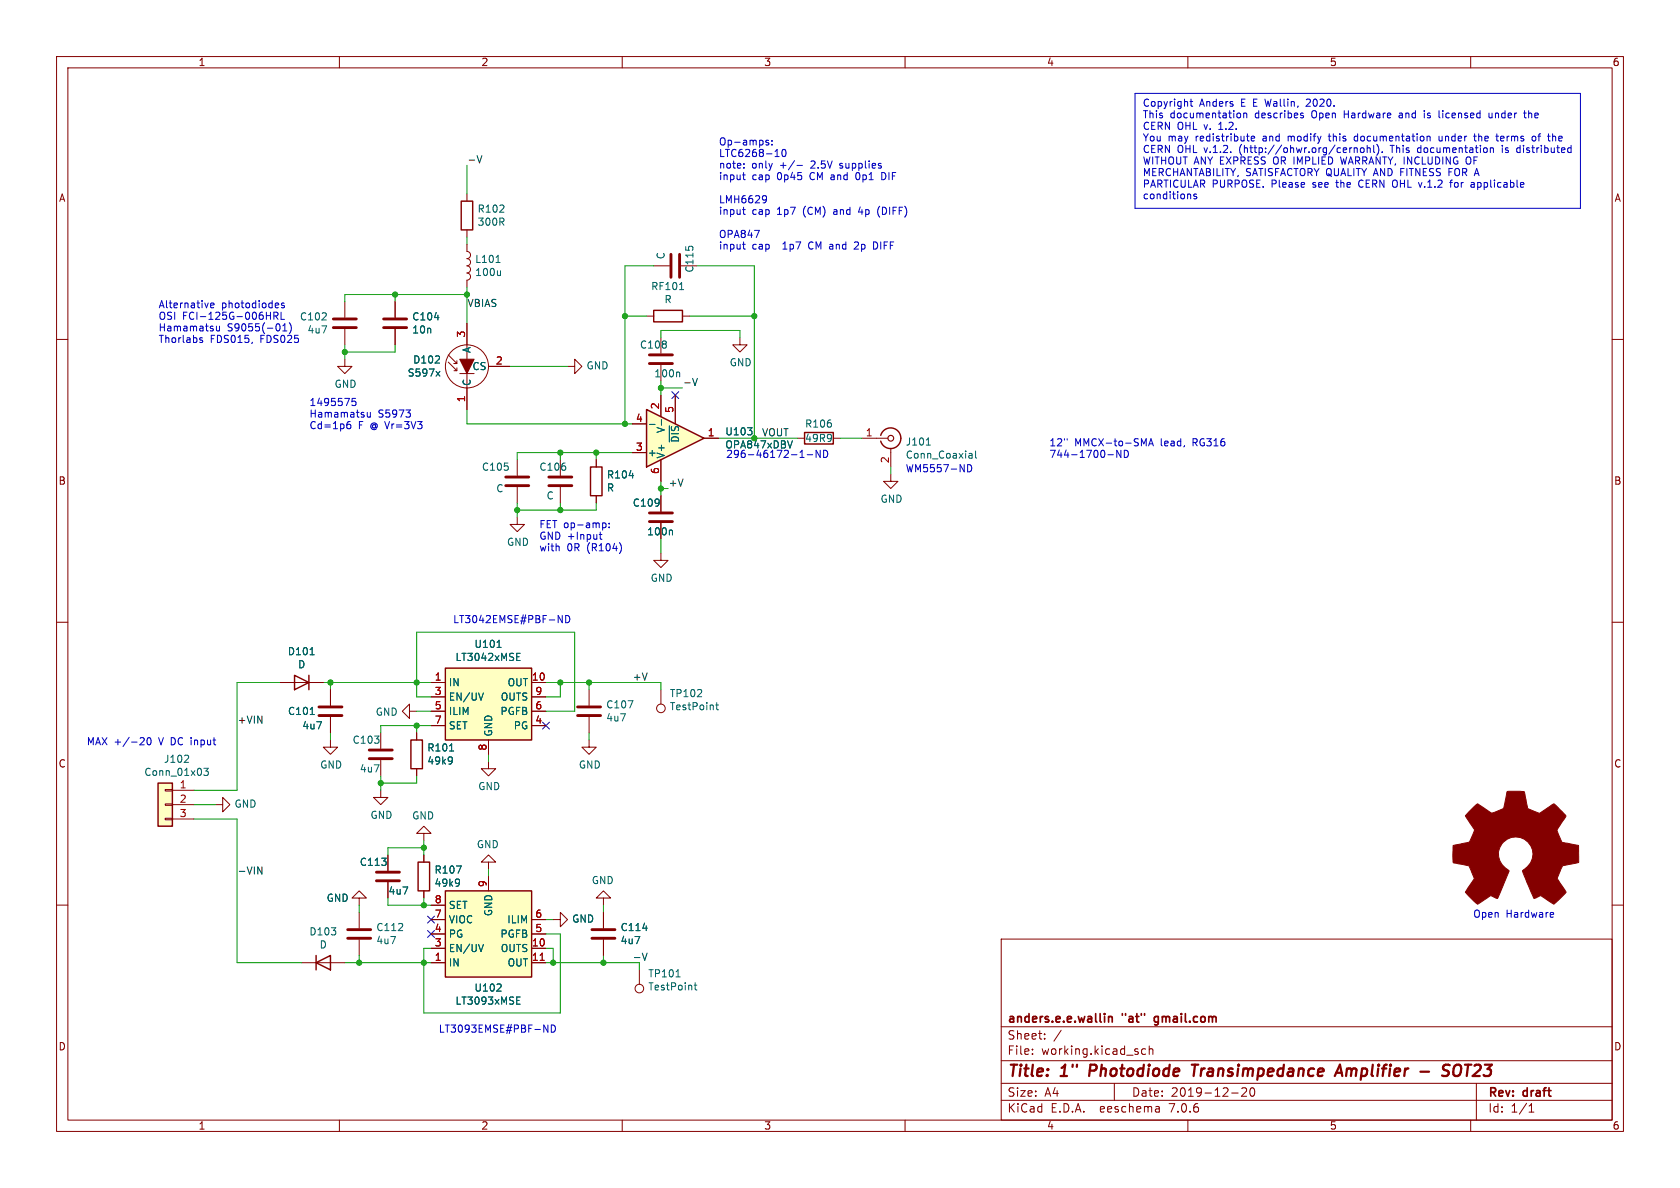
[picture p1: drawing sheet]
<svg xmlns="http://www.w3.org/2000/svg" width="297mm" height="210mm" viewBox="0 0 297 210" stroke-linecap="round" stroke-linejoin="round" font-family="sans-serif">
<g fill="none" stroke="#840000" stroke-width=".18">
<path d="M10 10h277v190h-277zM12 12h273v186h-273zM60 10v2M110 10v2M160 10v2M210 10v2M260 10v2M82.5 34.3v1.3M10 60h2M82.5 40.6v1.3M285 60h2M116.8 97.8v1.3h1.3l-1.3 1.2-1.2-1.2h1.2"/>
<path d="M116.8 87.6v2.8M116.8 92.5v2.8M10 110h2M285 110h2M29.2 139.6h1.3v.2h-1.3zM30.5 139.7h3.8M10 160h2M29.2 144.7h1.3v.2h-1.3zM29.2 142.1h1.3v.3h-1.3zM30.5 142.2h3.8M30.5 144.8h3.8M285 160h2"/>
<path d="M63.5 161.3v2.8M63.5 166.1v2.8M177 166h108v32h-108zM60 198v2M110 198v2M160 198v2M177 194.5h108M177 191.5h108M177 187.5h108M177 181.5h108M182.5 186.3v.1M182.5 185.5v.1"/>
<path d="M184.7 183.6v.1M184.7 182.8v.1M187.6 182.1l-1.3 2M197 191.5v3M202.5 185.5l-.4-.1-.3 .3v.4l.2 .2h.5M203.2 185.5l.2-.1 .3 .1 .1 .9M203.2 184.9v1.5M204.9 195.7l.1 .9M205 196.5l-.2 .1M205 196h-.2M210 198v2M217.7 193.2h1.2"/>
<path d="M220.3 192.4v.5l-.8 .9h.9M221.1 192.4a.81 .81 0 0 0 .4 1.4l.2-.1 .1-.5-.1-.8M260 198v2M261 191.5v6.5M270.3 196.6h.9M270.3 195.5l.4-.4v1.5"/>
</g>
<path d="M192.8 188.2l-.3 2M210.7 188.2h1.1M211.3 188.2l-.3 2M236 190.2l.9-2 .4 2M236.2 189.6h1M251.1 189.4h1.5M256.3 188.3a.85 .85 0 0 0-1.1 .1l-.1 .2 .1 .4M257.1 188.5a.69 .69 0 0 1 1.2 0 1.47 1.47 0 0 1-.6 1.7l-.6-.1a1.5 1.5 0 0 1 0-1.6z" fill="none" stroke="#840000" stroke-width=".4"/>
<path d="M195.3 179.2v.1M196 179.7v1M196 179.8l.2-.1 .4 .1v.9M204.1 179.8v.7" fill="none" stroke="#840000" stroke-width=".3"/>
<path d="M260.1 143.1l1.1-1 2.4 1.6a4.7 4.7 0 0 0 2.2-.8l.6-3h2.9a.92 .92 0 0 1 .4 1l.4 2 2.1 .9 2.4-1.7a.97 .97 0 0 1 .8 .6l1.4 1.6-1.5 2.3v.2l.2 .6 .6 1.5 3 .6v3l-2.8 .5-1 2.3 1.6 2.4-1.5 1.6a.81 .81 0 0 1-.8 .5l-2.2-1.5-1.2 .5-2.1-4.9a3.1 3.1 0 0 0 1.8-3.4 3.1 3.1 0 0 0-2.9-2.5 3.1 3.1 0 0 0-3 2.4 3.1 3.1 0 0 0 1.7 3.4l.1 .1-2.1 4.9-1-.4a3.5 3.5 0 0 0-1.7 .9l-.8 .5-2.1-2a.93 .93 0 0 1 .4-.9l1.2-1.6-.9-2.1a3.7 3.7 0 0 0-1.9-.5l-1-.3v-2.8a.87 .87 0 0 1 .9-.3l2-.5 .6-1.3a.82 .82 0 0 0 0-1.2l-1.3-2.1z" fill="#840000" stroke="#840000" stroke-width=".18"/>
<path d="M81.5 35.6h2.1v5h-2.1zM27.9 138.4h2.6v7.7h-2.6z" fill="none" stroke="#840000" stroke-width=".25"/>
<path d="M114.8 92.2h4.1M114.8 90.7h4.1M61.5 165.9h4M61.5 164.3h4" fill="none" stroke="#840000" stroke-width=".51"/>
<path d="M118.7 93.7l.2 .2v.7M33.2 133.6l.1 .1v.3l-.7 .8h.7M36 135.8h.8l-.4 .5 .4 .1v.6l-.2 .1-.6-.1" fill="none" stroke="#006464" stroke-width=".18"/>
<path d="M27.9 138.4h2.6v7.7h-2.6z" fill="#ffffc2" stroke="#ffffc2" stroke-width=".18"/>
<path d="M114.3 72.4l10.2 5.1-10.2 5.1z" fill="#ffffc2"/>
<g fill="none" stroke="#840000" stroke-width=".25">
<path d="M115.6 54.9h5v2h-5zM114.3 72.4l10.2 5.1-10.2 5.1zM142.2 76.5h5.1v2h-5.1zM155.7 77a1.81 1.81 0 0 1 2.8-1 1.81 1.81 0 0 1 0 2.9 1.81 1.81 0 0 1-2.8-.9M104.4 82.6h2v5h-2zM52.1 119.4l2.5 1.3-2.5 1.2zM54.6 119.4v2.5M78.7 118.1h15.3v12.7h-15.3zM72.6 130.8h2.1v5.1h-2.1zM73.9 152.4h2v5.1h-2zM78.7 157.5h15.3v15.2h-15.3zM55.9 170.2l2.5-1.3v2.6z"/>
<path d="M55.9 168.9v2.6"/>
</g>
<g fill="none" stroke="#840000" stroke-width=".18">
<path d="M61 53.3v2.8M61 58.2v2.8M69.8 53.3v2.8M69.8 58.2v2.8M82.5 43.2v1.3a.64 .64 0 0 1 .7 .6 .64 .64 0 0 1-.7 .6 .64 .64 0 0 1 .7 .7 .64 .64 0 0 1-.7 .6 .64 .64 0 0 1 .7 .6 .64 .64 0 0 1-.7 .7 .64 .64 0 0 1 .7 .6 .64 .64 0 0 1-.7 .6v1.3M82.5 57.2v6.3M114.3 55.9h1.3M115.6 47h2.8M116.8 59.7v2.8M120.4 47h2.8M120.6 55.9h1.3M130.8 59.7v1.3h1.3l-1.3 1.2-1.3-1.2h1.3"/>
<path d="M61 63.5v1.3h1.2l-1.2 1.2-1.3-1.2h1.3M79.2 64l1.6 1.5h-.5M79.2 62.7l1.6 1.6h-.5h.5v-.5M80.8 65v.5M81.3 66h2.5M82.5 66v6.4M86.4 64.8h3.8M100.3 64.8h1.3v-1.3l1.3 1.3-1.3 1.2v-1.2M111.8 74.9h2.5M116.8 64.5v2.8M116.8 69.9v3.8M119.4 69.9v5"/>
<path d="M124.5 77.5h2.5M141 77.5h1.2M147.3 77.5h1.3M152.4 77.5h4.6M157.5 79.2v3.4M91.4 91.4v1.3h1.3l-1.3 1.3-1.2-1.3h1.2M91.4 81.3v2.8M91.4 86.1v2.8M99.1 81.3v2.8M99.1 86.1v2.8M105.4 81.3v1.3M105.4 87.6v1.3"/>
<path d="M111.8 80h2.5M116.8 81.3v3.8M116.8 87.6v2.8M116.8 92.5v2.8M157.5 83.8v1.3h1.2l-1.2 1.3-1.3-1.3h1.3M49.5 120.7h7.6M58.4 130.8v1.3h1.3l-1.3 1.3-1.3-1.3h1.3M58.4 121.9v2.8M58.4 126.7v2.8M67.3 139.7v1.3h1.3l-1.3 1.2-1.3-1.2h1.3M67.3 129.5v2.8M67.3 134.4v2.8"/>
<path d="M72.4 125.7v-1.2l-1.3 1.2 1.3 1.3v-1.3h1.3M73.7 129.5v1.3M73.7 135.9v1.3M76.2 120.7h2.5M76.2 123.2h2.5M76.2 128.3h2.5M76.2 125.7h2.5M86.4 134.6v1.3h1.2l-1.2 1.3-1.3-1.3h1.3M86.4 130.8v2.6M94 120.7h2.5M94 123.2h2.5M94 128.3h2.5"/>
<path d="M94 125.7h2.5M104.1 130.8v1.3h1.3l-1.3 1.3-1.2-1.3h1.2M104.1 121.9v2.8M104.1 126.7v2.8M116.8 121.9v2.6M38.1 142.2h1.3v-1.2l1.2 1.2-1.2 1.3v-1.3M63.5 158.8h1.3l-1.3-1.3-1.3 1.3h1.3v1.2M68.6 151.1v2.8M68.6 156v2.8M74.9 147.3h1.3l-1.3-1.2-1.2 1.2h1.2v1.3M74.9 151.1v1.3M74.9 157.5v1.3"/>
<path d="M86.4 152.4h1.2l-1.2-1.3-1.3 1.3h1.3v1.3M86.4 154.9v2.6M106.7 158.8h1.2l-1.2-1.3-1.3 1.3h1.3v1.2M53.3 170.2h7.7M76.2 170.2h2.5M76.2 167.6h2.5M76.2 165.1h2.5M76.2 162.6h2.5M76.2 160h2.5M94 170.2h2.5M94 167.6h2.5M94 165.1h2.5"/>
<path d="M94 162.6h2.5M97.8 162.6h1.3v-1.3l1.2 1.3-1.2 1.2v-1.2M106.7 161.3v2.8M106.7 166.1v2.8M113 171.5v2.5"/>
<circle cx="82.5" cy="64.8" r="3.8"/>
<circle cx="116.8" cy="125.2" r=".76"/>
<circle cx="113" cy="174.8" r=".76"/>
</g>
<g fill="none" stroke="#006464" stroke-width=".18">
<path d="M76.8 56.1h.8M87.7 46.4h.7M88.5 47.9v.8M88.5 48.6l-.2 .1M120.1 51.2h.8M77.1 65.6l.7 .9M77.8 65.6l-.7 .9M114.8 75h1M116.9 74.2v1M118.3 75.3v2.8M120 65.8l.2 .2v.6M132.2 75.6h.7l-.4 .5"/>
<path d="M132.9 76.2v.6M140.1 77.9l-.4 1.3M163.8 78.7h.7M172.5 79.7v1.1l.1 .2M111.2 84.1h.8M118.7 93.7l.2 .2v.7M171.4 80.1l.4 .1 .1 .8M171.9 80.9l-.5 .1M171.9 80.5h-.5M54.8 115.7h.7M87.9 114.4h.7M91.3 116.1h.5"/>
<path d="M91.3 116.8h.7M91.3 115.5h.7M54.8 126.3h.8M79.5 132.8h.7M79.7 133.8l.2 .1a1.07 1.07 0 0 1-.1 1.1M80 134.3l-.3 .3M85.5 122.5l-.5 1.3M111 123.9h.9l-.6 1.2M126.5 124.6h.5M126.7 124.2v1.1l.3 .2M80.7 153.1h.8l-.5 1.3M81 155.4l.2 .1a1.07 1.07 0 0 1-.1 1"/>
<path d="M81.2 155.9l-.2 .3M85.5 166.9l-.5 1.3M87.8 175.2h.8M88.5 174.1v.4M91.3 176.9h.5M91.3 177.5h.7M91.3 176.2h.7M113.6 164.1h.8M119.5 172.7h.7M122.7 174.2h.5M122.9 173.7v1.1l.3 .2"/>
</g>
<g fill="none" stroke="#840000" stroke-width=".51">
<path d="M58.9 57.9h4.1M58.9 56.4h4.1M67.8 57.9h4.1M67.8 56.4h4.1M118.6 45v4M120.1 45v4M114.8 64.3h4.1M114.8 62.7h4.1M89.4 85.9h4.1M89.4 84.3h4.1M97 85.9h4.1M97 84.3h4.1"/>
<path d="M56.4 126.5h4.1M56.4 125h4.1M65.3 134.1h4M65.3 132.6h4M102.1 126.5h4.1M102.1 125h4.1M66.5 155.7h4.1M66.5 154.2h4.1M104.6 165.9h4.1M104.6 164.3h4.1"/>
</g>
<g fill="#ffffc2" stroke="#ffffc2" stroke-width=".18">
<path d="M78.7 157.5h15.3v15.2h-15.3z"/>
<path d="M78.7 118.1h15.3v12.7h-15.3z"/>
</g>
<path d="M95.5 169.8h.7" fill="none" stroke="#a90000" stroke-width=".18"/>
<circle cx="157.5" cy="77.5" r=".51" fill="none" stroke="#840000" stroke-width=".2"/>
<path d="M81.3 63.5h2.5l-1.3 2.5z" fill="#840000" stroke="#840000" stroke-width=".18"/>
<path d="M85.2 27.5l-.4 1.3M123.3 66.9l-.4 1.3M45.6 153.2l.7 1.3v-1.3M114.4 168.5l-.4 1.3" fill="none" stroke="#0f0f0f" stroke-width=".18"/>
<g fill="none" stroke="#0000c2" stroke-width=".18">
<path d="M200.7 16.5h78.7v20.3h-78.7zM210.4 17.9h.5M210.6 17.5v1.1l.3 .2M218.9 20h.3l.1 .2v.5l-.4 .1M219.9 20v.8M230.1 20h.3M231.1 17.5l-.2 .1M231.6 18.1l-.7 .7h.8M247.5 20h-.1M251.8 19.6v.1M251.8 20v.8M263.2 20l.1 .8h.3l.2-.1"/>
<path d="M263.8 20v.8M269.3 20h.5M270.2 19.6v1.2M270.4 20l-.2 .1M131.3 30.9h.5M131.3 37.1h.5M131.5 30.5v1.1l.3 .2M131.5 36.6v1.1l.3 .2M131.5 29.6v.1M131.5 28.9v.2M135 34.6l.4 .1a.84 .84 0 0 1-.3 1.2M135.5 35.1l-.2 .3h-.3"/>
<path d="M135.9 24.8h-.3l-.2 .2v.2l.5 .1v.3h-.5M136.5 25.5v.1M136.5 24.8v.2M137 27.7h.7M138.3 26.5l.2-.1a.68 .68 0 0 1 .5 .6 .68 .68 0 0 1-.5 .7l-.2-.1-.1-.4zM140.9 29.2h1M151.4 30.7l-.1 .6 .2 .4M152.1 36.6l-.3 .9h.8M155.5 36.5a1.46 1.46 0 0 0 0 1.9M156.4 30.6l-.5-.1v1.3l.5-.1M210.4 34.4l.1 .7M211.5 34.4l-.3-.1-.2 .2 .1 .2 .4 .1v.3h-.5"/>
<path d="M219.9 20.1l.2-.1h.3v.8M220.4 24.1h.4M220.7 24.9h.1M221.2 24.5l.6-.1-.1-.3h-.3l-.2 .2 .1 .6h.4M230.1 20.4l.3 .1 .1 .2-.2 .1h-.3M234.8 24.1h.5M235 23.7v1.2M237 27.7l.3 1.3M239.4 26.1v.9M239.4 26.2l.2-.1 .3 .1v.8M239.9 24.1h-.3l-.2 .2 .1 .5 .4 .1M240.3 32l-.1 .6 .2 .4"/>
<path d="M240.6 26.2l.1-.1 .4 .1 .1 .5-.2 .2-.3 .1-.1-.2zM241.7 26.2l.2-.1 .3 .1v.8M241.7 25.7v1.3M242.9 25.7v1.1l.1 .2M243.5 25.6a1.49 1.49 0 0 1 0 1.8M244.4 26.8v.2M247.5 20.3l-.2 .2 .2 .3M250.7 26.2l-.1 .2 .1 .5M252.3 24.1h.5v.8M254.4 20.7l.2 .1M254.4 24.1l.1 .8h.3l.1-.1M256.2 30.4h.4"/>
<path d="M256.2 29.8v1.3M256.3 32.3h.5M256.6 31.8l-.1 .2v1.1M259.2 28.8l.5 .2M259.5 27.7l-.3 .2M260.2 32.3h.2l.2 .1v.7M260.5 24.1h.5M260.6 33l-.4 .1M260.6 32.6h-.4M260.7 23.7v1l.3 .2M263.5 26.2l.2-.1 .3 .1v.8M263.5 26.1v.9"/>
<path d="M264.4 24.1h.5M264.8 24.9h.1M265.5 24.1l-.2 .2v.4l.2 .2M265.6 25.7v.1M265.6 26.1v.9M265.9 24.4l-.6 .1M268.2 26.8l.2 .2 .3-.1M268.7 26.2l-.3-.1-.2 .1M269.6 20.8h.2M271 24.1h.3l.2 .2-.1 .6h-.4M271.9 24.1h.5M274.5 24.1h.3l.2 .2"/>
<path d="M35.4 59.8h.4M37.2 54l.6-.1v-.3h-.4l-.2 .1 .1 .7h.5M38.3 57.7v.7l.3 .1 .2-.1M38.8 57.7v.8M47.1 55.8h.7M47.8 55.2v1.3M48.4 55.2v1.3M48.7 55.9l.4 .6M49.1 55.4l-.1 .4-.6 .1M49.7 55.2v1.3h.6M50 58.5h.7M50 57.6l.4-.4v1.3"/>
<path d="M50.2 53.6h-.3l-.1 .1v.2l.4 .1v.4h-.4M51.1 57.1a1.47 1.47 0 0 1 .1 1.8M131.3 43.2h.5M131.5 42.8v1.1l.3 .1M151.5 42.8l-.5 .1M151.7 43.3l-.7 .7h.8M154.4 42.8l.6 .1M155 43.9l-.6 .1M35.4 60.1l.4 .1v.2l-.1 .1h-.4M44.6 60.5l-.1 .2M61.4 75.1l.4-.1 .2 .2-.1 .5-.4 .1-.1-.1M61.7 74.5l-.3 .3"/>
<path d="M62.9 70.4h-.6l-.1 .6 .2-.1 .4 .1 .1 .2v.4l-.2 .1-.5-.1M64.9 72.9l.1 .8h.3l.2-.1M65.5 72.9v.8M71.8 72.5h.8l-.5 .5M72.5 73.1v.5M145 79.6v1.3l-.7-1.3v1.3M145.6 79.6a.64 .64 0 0 1 .7 .6 .64 .64 0 0 1-.7 .7zM188.7 77.6v.2M198.2 79.6v1.3l-.8-1.3v1.3M198.8 79.6v1.3a.66 .66 0 0 0 .7-.5 .66 .66 0 0 0-.4-.8M202.2 78.5l.4-.9v1.2M203.1 78.8l.4-1.2 .4 1.2"/>
<path d="M203.2 78.5h.6M105.9 94.5h.5M106.1 94.1v1.1l.3 .1M106.5 92.5l.4-.1 .2 .3-.1 .5h-.5M107.7 93.2v.1M107.7 92.5v.1M109.7 96.3l.2 .5-.2 .7M141.4 80.9h.8M142.7 80.4h1M171.1 82.1a.64 .64 0 0 1 .7 .7 .64 .64 0 0 1-.7 .6zM195.9 80.4h.9M98.7 108.8l.7 1.3v-1.3"/>
<path d="M100 108.8a.64 .64 0 0 1 .7 .6 .64 .64 0 0 1-.7 .7zM24.8 130.5l.5-.1 .2 .4-.8 .9h.8M26.2 130.5l.1-.1a.68 .68 0 0 1 .4 .6 .68 .68 0 0 1-.4 .7 .84 .84 0 0 1-.1-1.2zM274.2 161.3l.4 .1 .1 .2-.6 .1M274.6 162.1h-.4M96.1 181.2l.8 1.3v-1.3M97.5 181.2a.64 .64 0 0 1 .7 .6 .64 .64 0 0 1-.7 .7z"/>
</g>
<g fill="none" stroke="#009600" stroke-width=".18">
<path d="M82.5 29.2v5.1M69.8 52.1v1.2M82.5 41.9v1.3M82.5 50.8v6.4M82.5 52.1h-21.5v1.2M110.5 55.9h3.8M115.6 47h-5.1v27.9M116.8 59.7v-1.3h14v1.3M121.9 55.9h11.4M123.2 47h10.1v30.5M61 61v2.5M69.8 61v1.2h-8.8"/>
<path d="M82.5 72.4v2.5h29.3M90.2 64.8h10.1M116.8 67.3v2.6M116.8 68.6h3.8M127 77.5h14M148.6 77.5h3.8M91.4 88.9v2.5M99.1 80v1.3M99.1 88.9v1.3M105.4 88.9v1.3h-14M105.4 80v1.3M111.8 80h-20.4v1.3"/>
<path d="M116.8 85.1v2.5M116.8 95.3v2.5M116.8 86.4h1.3M157.5 82.6v1.2M49.5 120.7h-7.6v19h-7.6M57.1 120.7h19.1M58.4 120.7v1.2M58.4 129.5v1.3M67.3 137.2v2.5M73.7 128.3v1.2M73.7 137.2v1.2h-6.4M73.7 125.7h2.5"/>
<path d="M76.2 123.2h-2.5v-11.4h27.9v13.9h-5.1M76.2 128.3h-8.9v1.2M86.4 133.4v1.2M96.5 120.7h20.3v1.2M99.1 120.7v2.5h-2.6M104.1 120.7v1.2M104.1 129.5v1.3M34.3 144.8h7.6v25.4h11.4M34.3 142.2h3.8M68.6 158.8v1.2h7.6M74.9 148.6v2.5M74.9 158.8v1.2"/>
<path d="M74.9 149.9h-6.3v1.2M86.4 153.7v1.2M61 170.2h15.2M63.5 160v1.3M63.5 168.9v1.3M96.5 165.1h2.6v14h-24.2v-11.5h1.3M96.5 170.2h16.5v1.3M96.5 167.6h1.3v2.6M96.5 162.6h1.3M106.7 160v1.3M106.7 168.9v1.3"/>
</g>
<path d="M118.8 69.2l1.2 1.3M120 69.2l-1.2 1.3M95.9 127.7l1.2 1.2M97.1 127.7l-1.2 1.2M75.6 164.5l1.2 1.2M75.6 162l1.2 1.2M76.8 164.5l-1.2 1.2M76.8 162l-1.2 1.2" fill="none" stroke="#000084" stroke-width=".18"/>
<g fill="#009600" stroke="#009600" stroke-width=".18">
<circle cx="99.1" cy="120.7" r=".46"/>
<circle cx="91.4" cy="90.2" r=".46"/>
<circle cx="104.1" cy="120.7" r=".46"/>
<circle cx="116.8" cy="68.6" r=".46"/>
<circle cx="110.5" cy="74.9" r=".46"/>
<circle cx="133.3" cy="55.9" r=".46"/>
<circle cx="133.3" cy="77.5" r=".46"/>
<circle cx="74.9" cy="160" r=".46"/>
<circle cx="67.3" cy="138.4" r=".46"/>
<circle cx="63.5" cy="170.2" r=".46"/>
<circle cx="74.9" cy="170.2" r=".46"/>
<circle cx="99.1" cy="90.2" r=".46"/>
<circle cx="82.5" cy="52.1" r=".46"/>
<circle cx="116.8" cy="86.4" r=".46"/>
<circle cx="99.1" cy="80" r=".46"/>
<circle cx="105.4" cy="80" r=".46"/>
<circle cx="110.5" cy="55.9" r=".46"/>
<circle cx="69.8" cy="52.1" r=".46"/>
<circle cx="61" cy="62.2" r=".46"/>
<circle cx="73.7" cy="120.7" r=".46"/>
<circle cx="58.4" cy="120.7" r=".46"/>
<circle cx="73.7" cy="128.3" r=".46"/>
<circle cx="106.7" cy="170.2" r=".46"/>
<circle cx="74.9" cy="149.9" r=".46"/>
<circle cx="97.8" cy="170.2" r=".46"/>
</g>
<g font-size="2.8" fill="#840000">
<text x="178" y="190.9">Title:</text>
<text x="187.7" y="190.9">1&quot;</text>
<text x="193.4" y="190.9">Photodiode</text>
<text x="212.4" y="190.9">Transimpedance</text>
<text x="238.7" y="190.9">Amplifier</text>
<text x="254.3" y="190.9">-</text>
<text x="259.1" y="190.9">SOT23</text>
</g>
<g font-size="2.1" fill="#840000">
<text x="178" y="184">Sheet:</text>
<text x="178" y="181.2">anders.e.e.wallin</text>
<text x="198.5" y="181.2">&quot;at&quot;</text>
<text x="204.8" y="181.2">gmail.com</text>
<text x="178" y="186.7">File:</text>
<text x="184.1" y="186.7">working.kicad_sch</text>
<text x="178" y="196.9">KiCad</text>
<text x="178" y="194.1">Size:</text>
<text x="184.7" y="194.1">A4</text>
<text x="185.7" y="196.9">E.D.A.</text>
<text x="194.6" y="196.9">eeschema</text>
<text x="200" y="194.1">Date:</text>
<text x="207" y="196.9">7.0.6</text>
<text x="207" y="194.1">2019-12-20</text>
<text x="263" y="194.3">Rev:</text>
<text x="263" y="196.9">Id:</text>
<text x="267.1" y="196.9">1/1</text>
<text x="269.4" y="194.3">draft</text>
</g>
<g font-size="1.8" fill="#840000">
<text x="35" y="11.9">1</text>
<text x="85" y="11.9">2</text>
<text x="135" y="11.9">3</text>
<text x="185" y="11.9">4</text>
<text x="235" y="11.9">5</text>
<text x="285" y="11.9">6</text>
<text x="10.3" y="35.9">A</text>
<text x="285.3" y="35.9">A</text>
<text x="10.3" y="85.9">B</text>
<text x="285.3" y="85.9">B</text>
<text x="10.3" y="135.9">C</text>
<text x="285.3" y="135.9">C</text>
<text x="10.3" y="185.9">D</text>
<text x="285.3" y="185.9">D</text>
<text x="35" y="199.9">1</text>
<text x="85" y="199.9">2</text>
<text x="135" y="199.9">3</text>
<text x="185" y="199.9">4</text>
<text x="235" y="199.9">5</text>
<text x="285" y="199.9">6</text>
</g>
<g font-size="1.8" fill="#0000c2">
<text x="201.9" y="19">Copyright</text>
<text x="201.9" y="21">This</text>
<text x="201.9" y="23">CERN OHL v.</text>
<text x="206.9" y="21">documentation</text>
<text x="212.1" y="19">Anders</text>
<text x="215.7" y="23">1.2.</text>
<text x="219.5" y="19">E E Wallin,</text>
<text x="222" y="21">describes</text>
<text x="231.6" y="19">2020.</text>
<text x="232.2" y="21">Open</text>
<text x="238.1" y="21">Hardware</text>
<text x="248" y="21">and</text>
<text x="252.6" y="21">is</text>
<text x="255.4" y="21">licensed</text>
<text x="264.5" y="21">under</text>
<text x="270.9" y="21">the</text>
<text x="127" y="25.8">Op-amps:</text>
<text x="127" y="27.8">LTC6268-10</text>
<text x="127" y="29.9">note:</text>
<text x="132.9" y="29.9">only</text>
<text x="138" y="29.9">+/-</text>
<text x="143.6" y="29.9">2.5V</text>
<text x="148.9" y="29.9">supplies</text>
<text x="201.9" y="25.1">You</text>
<text x="201.9" y="27.1">CERN OHL v.1.2.</text>
<text x="201.9" y="29.2">WITHOUT ANY EXPRESS</text>
<text x="206.5" y="25.1">may</text>
<text x="211.5" y="25.1">redistribute</text>
<text x="219.4" y="27.1">(http://ohwr.org/cernohl).</text>
<text x="223.5" y="25.1">and</text>
<text x="225.4" y="29.2">OR IMPLIED</text>
<text x="228.1" y="25.1">modify</text>
<text x="235.6" y="25.1">this</text>
<text x="237.7" y="29.2">WARRANTY, INCLUDING</text>
<text x="240.3" y="25.1">documentation</text>
<text x="246.3" y="27.1">This</text>
<text x="251.3" y="27.1">documentation</text>
<text x="255.4" y="25.1">under</text>
<text x="260.3" y="29.2">OF</text>
<text x="261.9" y="25.1">the</text>
<text x="266" y="25.1">terms</text>
<text x="266.4" y="27.1">is</text>
<text x="269.2" y="27.1">distributed</text>
<text x="272.5" y="25.1">of</text>
<text x="275.6" y="25.1">the</text>
<text x="127" y="31.9">input</text>
<text x="132.9" y="31.9">cap</text>
<text x="137.5" y="31.9">0p45</text>
<text x="143.5" y="31.9">CM and</text>
<text x="152" y="31.9">0p1</text>
<text x="156.7" y="31.9">DIF</text>
<text x="201.9" y="31.2">MERCHANTABILITY, SATISFACTORY QUALITY AND FITNESS</text>
<text x="201.9" y="33.3">PARTICULAR PURPOSE.</text>
<text x="201.9" y="35.3">conditions</text>
<text x="224.9" y="33.3">Please</text>
<text x="232.4" y="33.3">see</text>
<text x="236.7" y="33.3">the</text>
<text x="240.9" y="33.3">CERN OHL v.1.2</text>
<text x="256.8" y="31.2">FOR A</text>
<text x="257.7" y="33.3">for</text>
<text x="261.5" y="33.3">applicable</text>
<text x="127" y="36">LMH6629</text>
<text x="127" y="38.1">input</text>
<text x="132.9" y="38.1">cap</text>
<text x="137.5" y="38.1">1p7</text>
<text x="142.2" y="38.1">(CM)</text>
<text x="147.8" y="38.1">and</text>
<text x="152.4" y="38.1">4p</text>
<text x="156" y="38.1">(DIFF)</text>
<text x="127" y="42.2">OPA847</text>
<text x="127" y="44.2">input</text>
<text x="132.9" y="44.2">cap</text>
<text x="138.7" y="44.2">1p7</text>
<text x="143.4" y="44.2">CM and</text>
<text x="151.9" y="44.2">2p</text>
<text x="155.5" y="44.2">DIFF</text>
<text x="27.9" y="54.6">Alternative</text>
<text x="27.9" y="56.6">OSI</text>
<text x="27.9" y="58.7">Hamamatsu</text>
<text x="32.3" y="56.6">FCI-125G-006HRL</text>
<text x="39.1" y="54.6">photodiodes</text>
<text x="40.2" y="58.7">S9055(-01)</text>
<text x="27.9" y="60.7">Thorlabs</text>
<text x="37.2" y="60.7">FDS015,</text>
<text x="46.1" y="60.7">FDS025</text>
<text x="54.6" y="71.9">1495575</text>
<text x="54.6" y="73.9">Hamamatsu</text>
<text x="54.6" y="76">Cd=1p6</text>
<text x="63.3" y="76">F @ Vr=3V3</text>
<text x="66.8" y="73.9">S5973</text>
<text x="128.3" y="81">296-46172-1-ND</text>
<text x="160" y="83.6">WM5557-ND</text>
<text x="185.4" y="79">12&quot;</text>
<text x="185.4" y="81">744-1700-ND</text>
<text x="190" y="79">MMCX-to-SMA</text>
<text x="205.3" y="79">lead,</text>
<text x="211.1" y="79">RG316</text>
<text x="95.2" y="93.5">FET op-amp:</text>
<text x="95.2" y="95.5">GND +Input</text>
<text x="95.2" y="97.5">with</text>
<text x="100.2" y="97.5">0R</text>
<text x="103.9" y="97.5">(R104)</text>
<text x="80" y="110.2">LT3042EMSE#PBF-ND</text>
<text x="15.2" y="131.8">MAX +/-20</text>
<text x="28.2" y="131.8">V DC input</text>
<text x="260.3" y="162.3">Open</text>
<text x="266.2" y="162.3">Hardware</text>
<text x="77.5" y="182.6">LT3093EMSE#PBF-ND</text>
</g>
<g font-size="1.8" fill="#0f0f0f">
<text x="82.5" y="28.9">-V</text>
<text x="82.5" y="54.3">VBIAS</text>
<text x="120.6" y="68.3">-V</text>
<text x="134.6" y="77.2">VOUT</text>
<text x="118.1" y="86.1">+V</text>
<text x="111.8" y="120.4">+V</text>
<text x="41.9" y="128">+VIN</text>
<text x="41.9" y="154.7">-VIN</text>
<text x="111.8" y="169.9">-V</text>
</g>
<g font-size="1.8" fill="#006464">
<text x="84.3" y="37.8">R102</text>
<text x="84.3" y="40.1">300R</text>
<text x="83.9" y="46.7">L101</text>
<text x="117.7" y="45.9" transform="rotate(-90 117.7 45.9)">C</text>
<text x="83.9" y="49">100u</text>
<text x="115" y="51.5">RF101</text>
<text x="117.4" y="53.8">R</text>
<text x="122.8" y="48.3" transform="rotate(-90 122.8 48.3)">C115</text>
<text x="52.9" y="56.8">C102</text>
<text x="54.3" y="59.2">4u7</text>
<text x="72.8" y="56.8">C104</text>
<text x="72.8" y="59.2">10n</text>
<text x="72.9" y="64.5">D102</text>
<text x="83.4" y="62.5" transform="rotate(-90 83.4 62.5)">A</text>
<text x="83.4" y="65.6">CS</text>
<text x="103.6" y="65.5">GND</text>
<text x="113" y="61.8">C108</text>
<text x="128.9" y="64.9">GND</text>
<text x="59.1" y="68.8">GND</text>
<text x="72" y="66.8">S597x</text>
<text x="83.4" y="68.3" transform="rotate(-90 83.4 68.3)">C</text>
<text x="115.6" y="66.9">100n</text>
<text x="117.7" y="76.7" transform="rotate(-90 117.7 76.7)">V-</text>
<text x="128.1" y="77.2">U103</text>
<text x="142.2" y="75.8">R106</text>
<text x="85.1" y="83.4">C105</text>
<text x="95.3" y="83.4">C106</text>
<text x="114.4" y="80.9">+</text>
<text x="117.7" y="81.2" transform="rotate(-90 117.7 81.2)">V+</text>
<text x="120.2" y="78.3" transform="rotate(-90 120.2 78.3)">~{DIS}</text>
<text x="128.1" y="79.5">OPA847xDBV</text>
<text x="142.2" y="78.3">49R9</text>
<text x="160" y="79">J101</text>
<text x="160" y="81.3">Conn_Coaxial</text>
<text x="87.6" y="87.2">C</text>
<text x="96.5" y="88.5">C</text>
<text x="107.2" y="84.8">R104</text>
<text x="107.2" y="87.1">R</text>
<text x="111.8" y="89.8">C109</text>
<text x="155.6" y="89.1">GND</text>
<text x="114.3" y="94.8">100n</text>
<text x="89.5" y="96.7">GND</text>
<text x="114.9" y="103">GND</text>
<text x="50.8" y="116">D101</text>
<text x="52.6" y="118.3">D</text>
<text x="80.4" y="117">LT3042xMSE</text>
<text x="83.8" y="114.7">U101</text>
<text x="79.2" y="121.5">IN</text>
<text x="79.2" y="124.1">EN/UV</text>
<text x="88.4" y="124.1">OUTS</text>
<text x="89.6" y="121.5">OUT</text>
<text x="107.1" y="125.4">C107</text>
<text x="118.3" y="123.4">TP102</text>
<text x="118.3" y="125.8">TestPoint</text>
<text x="50.8" y="126.6">C101</text>
<text x="53.3" y="129.1">4u7</text>
<text x="62.2" y="131.7">C103</text>
<text x="66.3" y="126.7">GND</text>
<text x="79.2" y="126.6">ILIM</text>
<text x="79.2" y="129.1">SET</text>
<text x="87.2" y="130.3" transform="rotate(-90 87.2 130.3)">GND</text>
<text x="88.4" y="126.6">PGFB</text>
<text x="90.7" y="129.1">PG</text>
<text x="107.1" y="127.7">4u7</text>
<text x="25.4" y="137.4">Conn_01x03</text>
<text x="28.9" y="135.1">J102</text>
<text x="56.5" y="136.1">GND</text>
<text x="63.5" y="136.8">4u7</text>
<text x="75.4" y="133">R101</text>
<text x="75.4" y="135.4">49k9</text>
<text x="102.2" y="136.1">GND</text>
<text x="41.4" y="143">GND</text>
<text x="84.5" y="139.9">GND</text>
<text x="65.4" y="145">GND</text>
<text x="72.8" y="145.1">GND</text>
<text x="63.5" y="153.3">C113</text>
<text x="76.7" y="154.6">R107</text>
<text x="84.2" y="150.1">GND</text>
<text x="57.7" y="159.6">GND</text>
<text x="68.6" y="158.3">4u7</text>
<text x="76.7" y="156.9">49k9</text>
<text x="79.2" y="160.9">SET</text>
<text x="104.5" y="156.5">GND</text>
<text x="54.6" y="165.6">D103</text>
<text x="56.4" y="167.9">D</text>
<text x="66.4" y="164.8">C112</text>
<text x="66.4" y="167.1">4u7</text>
<text x="79.2" y="166">PG</text>
<text x="79.2" y="163.4">VIOC</text>
<text x="87.2" y="162.1" transform="rotate(-90 87.2 162.1)">GND</text>
<text x="88.4" y="166">PGFB</text>
<text x="89.6" y="163.4">ILIM</text>
<text x="101.1" y="163.3">GND</text>
<text x="109.6" y="164.8">C114</text>
<text x="109.6" y="167.1">4u7</text>
<text x="79.2" y="171">IN</text>
<text x="79.2" y="168.5">EN/UV</text>
<text x="88.4" y="168.5">OUTS</text>
<text x="89.6" y="171">OUT</text>
<text x="114.5" y="173">TP101</text>
<text x="80.4" y="177.8">LT3093xMSE</text>
<text x="83.8" y="175.5">U102</text>
<text x="114.5" y="175.3">TestPoint</text>
</g>
<g font-size="1.8" fill="#a90000">
<text x="82.3" y="59.8" transform="rotate(-90 82.3 59.8)">3</text>
<text x="87.6" y="64.5">2</text>
<text x="82.3" y="71.2" transform="rotate(-90 82.3 71.2)">1</text>
<text x="112.3" y="74.7">4</text>
<text x="116.6" y="72.5" transform="rotate(-90 116.6 72.5)">2</text>
<text x="119.1" y="73.1" transform="rotate(-90 119.1 73.1)">5</text>
<text x="125" y="77.2">1</text>
<text x="153" y="77.2">1</text>
<text x="112.3" y="79.8">3</text>
<text x="116.6" y="83.9" transform="rotate(-90 116.6 83.9)">6</text>
<text x="157.2" y="82" transform="rotate(-90 157.2 82)">2</text>
<text x="76.8" y="120.4">1</text>
<text x="76.8" y="122.9">3</text>
<text x="76.8" y="125.5">5</text>
<text x="93.9" y="120.4">10</text>
<text x="94.5" y="125.5">6</text>
<text x="94.5" y="122.9">9</text>
<text x="76.8" y="128">7</text>
<text x="94.5" y="128">4</text>
<text x="86.1" y="132.8" transform="rotate(-90 86.1 132.8)">8</text>
<text x="31.7" y="139.4">1</text>
<text x="31.7" y="142">2</text>
<text x="31.7" y="144.5">3</text>
<text x="76.8" y="159.8">8</text>
<text x="86.1" y="156.9" transform="rotate(-90 86.1 156.9)">9</text>
<text x="76.8" y="167.4">3</text>
<text x="76.8" y="164.8">4</text>
<text x="76.8" y="162.3">7</text>
<text x="93.9" y="167.4">10</text>
<text x="94.5" y="164.8">5</text>
<text x="94.5" y="162.3">6</text>
<text x="76.8" y="169.9">1</text>
<text x="93.9" y="169.9">11</text>
</g>
</svg>
